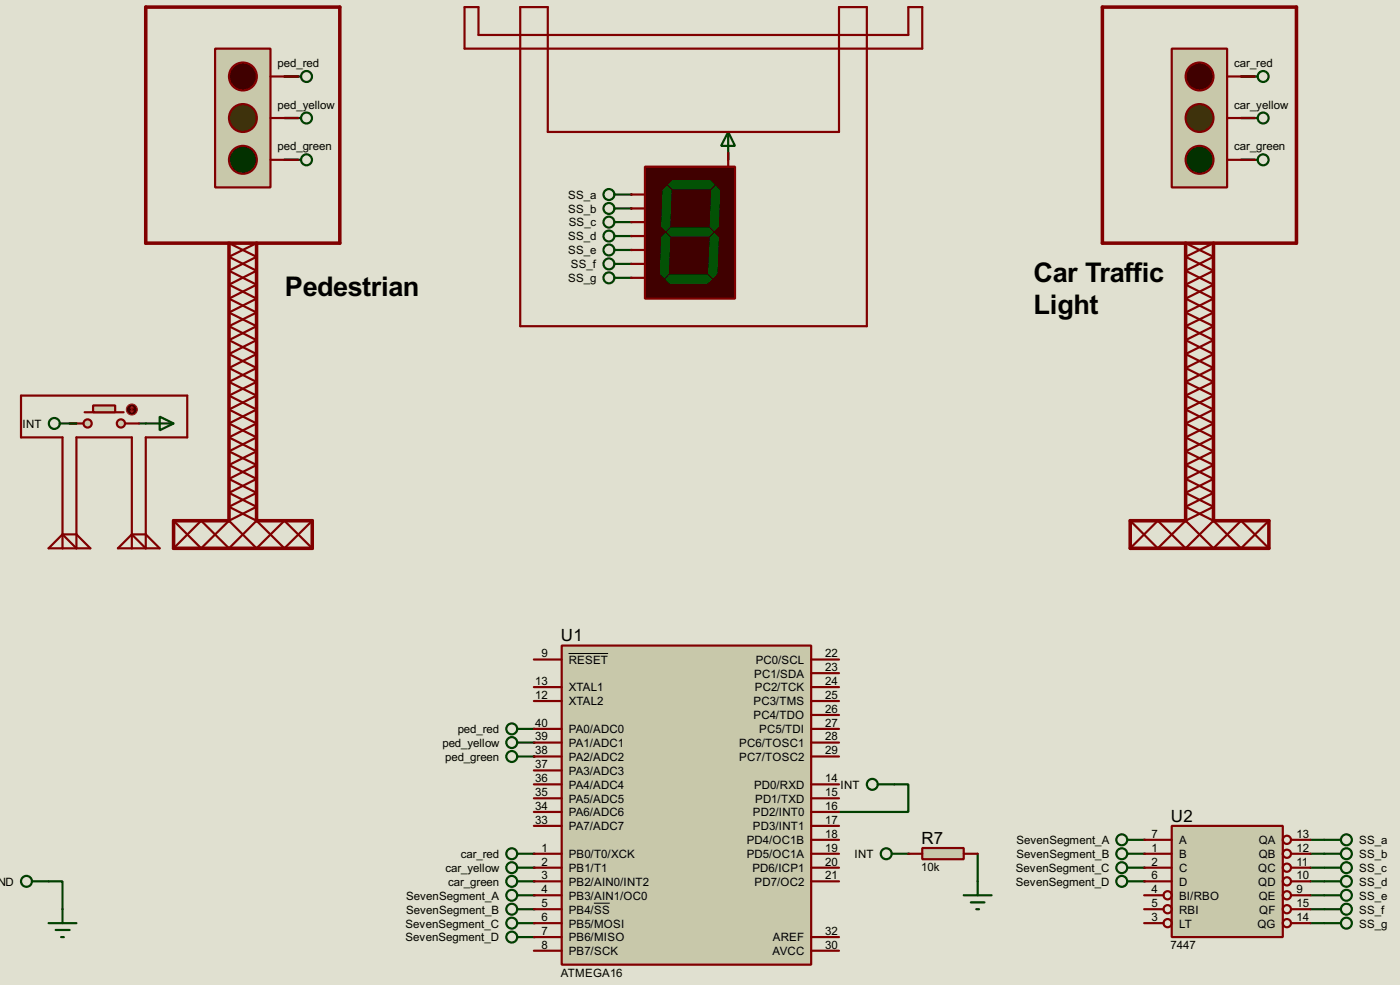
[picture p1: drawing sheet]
<svg xmlns="http://www.w3.org/2000/svg" width="256mm" height="180mm" viewBox="0 0 256 180" stroke-linecap="round" stroke-linejoin="round" font-family="sans-serif">
<path d="M0 0h256.5v180.3h-256.5z" fill="#e0e0d0"/>
<path d="M25.5 77.5h1.2M8.9 161.3h2.6v5.1" fill="none" stroke="#004000" stroke-width=".4"/>
<circle cx="209.6" cy="153.7" r=".2" fill="#004000"/>
<path d="M240.1 153.7h2.5" fill="none" stroke="#004000" stroke-width=".4"/>
<circle cx="209.6" cy="156.3" r=".2" fill="#004000"/>
<path d="M240.1 156.3h2.5" fill="none" stroke="#004000" stroke-width=".4"/>
<circle cx="209.6" cy="158.8" r=".2" fill="#004000"/>
<path d="M240.1 158.8h2.5" fill="none" stroke="#004000" stroke-width=".4"/>
<circle cx="209.6" cy="161.3" r=".2" fill="#004000"/>
<path d="M52.1 14h2.6M52.1 21.6h2.6M52.1 29.3h2.6M240.1 161.3h2.5M240.1 163.9h2.5M240.1 166.4h2.5M240.1 169h2.5" fill="none" stroke="#004000" stroke-width=".4"/>
<g fill="#004000">
<circle cx="115.6" cy="35.6" r=".2"/>
<circle cx="115.6" cy="38.2" r=".2"/>
<circle cx="115.6" cy="40.7" r=".2"/>
<circle cx="115.6" cy="43.2" r=".2"/>
<circle cx="115.6" cy="45.8" r=".2"/>
<circle cx="115.6" cy="48.3" r=".2"/>
<circle cx="115.6" cy="50.9" r=".2"/>
</g>
<path d="M227.4 14h2.5M133.4 28v1.3M227.4 21.6h2.5M227.4 29.3h2.5" fill="none" stroke="#004000" stroke-width=".4"/>
<g fill="#004000">
<circle cx="97.8" cy="156.3" r=".2"/>
<circle cx="97.8" cy="158.8" r=".2"/>
<circle cx="97.8" cy="161.3" r=".2"/>
<circle cx="97.8" cy="163.9" r=".2"/>
<circle cx="97.8" cy="166.4" r=".2"/>
<circle cx="97.8" cy="169" r=".2"/>
<circle cx="97.8" cy="171.5" r=".2"/>
<circle cx="97.8" cy="138.5" r=".2"/>
<circle cx="97.8" cy="135.9" r=".2"/>
<circle cx="97.8" cy="133.4" r=".2"/>
<circle cx="166.4" cy="156.3" r=".2"/>
</g>
<g fill="none" stroke="#004000" stroke-width=".4">
<path d="M12.8 77.5h1.2M163.9 143.6h2.5v5h-12.7M179.1 156.3v5M5.9 161.3h3M8.9 169h5.1M10.2 170.2h2.6M11.2 171.5h.5M11.5 166.4v2.6"/>
<circle cx="4.8" cy="161.3" r="1"/>
</g>
<g fill="#c8c8aa" stroke="#800000" stroke-width=".4">
<circle cx="22.1" cy="77.5" r=".75"/>
<circle cx="16" cy="77.5" r=".75"/>
</g>
<path d="M15.5 75.5h7.2" fill="none" stroke="#800000" stroke-width=".4"/>
<path d="M17.1 74.2h4v1.3h-4z" fill="#c8c8aa" stroke="#800000" stroke-width=".4"/>
<path d="M12.8 77.5h2.5M22.9 77.5h2.6" fill="none" stroke="#800000" stroke-width=".4"/>
<circle cx="24.1" cy="75" r="1" fill="#400000" stroke="#f00" stroke-width=".2"/>
<path d="M23.9 75.2l.3 .3M24.2 74.5v1M24.2 74.5l-.3 .2M24.2 74.5l.2 .2M24.4 75.2l-.2 .3" fill="none" stroke="#f00" stroke-width=".2"/>
<g fill="none" stroke="#004000" stroke-width=".4">
<path d="M133.4 24.2l1.3 2.5h-2.6zM133.4 24.2v5.1M26.7 77.5h5.1M29.3 76.3l2.5 1.2-2.5 1.3zM206.6 153.7h3M206.6 156.3h3M206.6 158.8h3M242.6 153.7h3.1M242.6 156.3h3.1M242.6 158.8h3.1M94.8 163.9h3M94.8 166.4h3"/>
<path d="M94.8 169h3M94.8 171.5h3M176.6 163.9h5.1M177.9 165.2h2.5M178.9 166.4h.5M179.1 161.3v2.6M206.6 161.3h3M242.6 163.9h3.1M242.6 166.4h3.1M242.6 169h3.1M242.6 161.3h3.1"/>
<circle cx="205.5" cy="156.3" r="1"/>
<circle cx="205.5" cy="158.8" r="1"/>
<circle cx="205.5" cy="153.7" r="1"/>
<circle cx="246.6" cy="158.8" r="1"/>
<circle cx="246.6" cy="153.7" r="1"/>
<circle cx="246.6" cy="156.3" r="1"/>
<circle cx="93.7" cy="171.5" r="1"/>
<circle cx="93.7" cy="163.9" r="1"/>
<circle cx="93.7" cy="169" r="1"/>
<circle cx="93.7" cy="166.4" r="1"/>
<circle cx="205.5" cy="161.3" r="1"/>
<circle cx="246.6" cy="163.9" r="1"/>
<circle cx="246.6" cy="161.3" r="1"/>
<circle cx="246.6" cy="169" r="1"/>
<circle cx="246.6" cy="166.4" r="1"/>
</g>
<path d="M214.7 151.2h20.3v20.3h-20.3z" fill="#c8c8aa" stroke="#800000" stroke-width=".4"/>
<g fill="none" stroke="#800000" stroke-width=".4">
<path d="M209.6 153.7h5.1M209.6 156.3h5.1M209.6 158.8h5.1M236.5 153.7h3.6M236.5 156.3h3.6M236.5 158.8h3.6M209.6 161.3h5.1M209.6 163.9h3.6M209.6 166.4h3.6M209.6 169h3.6M236.5 161.3h3.6M236.5 163.9h3.6"/>
<path d="M236.5 166.4h3.6M236.5 169h3.6"/>
<circle cx="235.7" cy="156.3" r=".75"/>
<circle cx="235.7" cy="153.7" r=".75"/>
<circle cx="235.7" cy="158.8" r=".75"/>
<circle cx="213.9" cy="163.9" r=".75"/>
<circle cx="213.9" cy="169" r=".75"/>
<circle cx="213.9" cy="166.4" r=".75"/>
<circle cx="235.7" cy="169" r=".75"/>
<circle cx="235.7" cy="166.4" r=".75"/>
<circle cx="235.7" cy="161.3" r=".75"/>
<circle cx="235.7" cy="163.9" r=".75"/>
</g>
<g fill="none" stroke="#004000" stroke-width=".4">
<path d="M52.1 14h3.1M52.1 21.6h3.1M52.1 29.3h3.1M112.6 35.6h3M112.6 38.2h3M112.6 40.7h3M112.6 43.2h3M112.6 45.8h3M112.6 48.3h3M112.6 50.9h3"/>
<circle cx="56.1" cy="14" r="1"/>
<circle cx="56.1" cy="29.3" r="1"/>
<circle cx="56.1" cy="21.6" r="1"/>
<circle cx="111.5" cy="38.2" r="1"/>
<circle cx="111.5" cy="35.6" r="1"/>
<circle cx="111.5" cy="43.2" r="1"/>
<circle cx="111.5" cy="45.8" r="1"/>
<circle cx="111.5" cy="48.3" r="1"/>
<circle cx="111.5" cy="40.7" r="1"/>
<circle cx="111.5" cy="50.9" r="1"/>
</g>
<path d="M39.4 8.9h10.2v25.4h-10.2z" fill="#c8c8aa" stroke="#800000" stroke-width=".4"/>
<circle cx="44.5" cy="14" r="2.55" fill="#400000" stroke="#800000" stroke-width=".4"/>
<circle cx="44.5" cy="29.3" r="2.55" fill="#003000" stroke="#800000" stroke-width=".4"/>
<circle cx="44.5" cy="21.6" r="2.55" fill="#403000" stroke="#800000" stroke-width=".4"/>
<path d="M49.6 14h5.1M49.6 21.6h5.1M49.6 29.3h5.1" fill="none" stroke="#800000" stroke-width=".4"/>
<g fill="none" stroke="#004000" stroke-width=".4">
<path d="M94.8 133.4h3M94.8 135.9h3M94.8 138.5h3M94.8 156.3h3M94.8 158.8h3M94.8 161.3h3"/>
<circle cx="93.7" cy="133.4" r="1"/>
<circle cx="93.7" cy="135.9" r="1"/>
<circle cx="93.7" cy="138.5" r="1"/>
<circle cx="93.7" cy="158.8" r="1"/>
<circle cx="93.7" cy="156.3" r="1"/>
<circle cx="93.7" cy="161.3" r="1"/>
</g>
<path d="M118.2 30.5h16.5v24.2h-16.5z" fill="#400000" stroke="#800000" stroke-width=".4"/>
<g fill="#035205" stroke="#035205" stroke-width=".18">
<path d="M122.5 33.8l.7-.7h6.9l.8 .7-.8 .8h-6.9z" fill-rule="evenodd"/>
<path d="M131.1 34.1l.8 .8-.3 6.6-.7 .7-.8-.7 .3-6.6z" fill-rule="evenodd"/>
<path d="M122.2 42.5l.8-.8h6.8l.8 .8-.8 .7h-6.8z" fill-rule="evenodd"/>
<path d="M122.2 34.1l.8 .8-.3 6.6-.7 .7-.8-.7 .3-6.6z" fill-rule="evenodd"/>
<path d="M130.1 43.5l.8-.8 .7 .8-.2 6.6-.8 .8-.8-.8z" fill-rule="evenodd"/>
<path d="M122.7 50.3h6.9l.8 .8-.8 .8h-6.9l-.7-.8z" fill-rule="evenodd"/>
<path d="M121.2 43.5l.8-.8 .7 .8-.2 6.6-.8 .8-.7-.8z" fill-rule="evenodd"/>
</g>
<path d="M115.6 35.6h2.6M115.6 38.2h2.6M133.4 28v2.5M115.6 40.7h2.6M115.6 43.2h2.6M115.6 45.8h2.6M115.6 48.3h2.6M115.6 50.9h2.6" fill="none" stroke="#800000" stroke-width=".4"/>
<path d="M26.7 1.3h35.6v43.2h-35.6zM42 44.5v50.8h-10.2v5.1h25.4v-5.1h-10.2v-50.8" fill="none" stroke="#800000" stroke-width=".65"/>
<g fill="none" stroke="#004000" stroke-width=".4">
<path d="M227.4 14h3M227.4 21.6h3M227.4 29.3h3"/>
<circle cx="231.4" cy="14" r="1"/>
<circle cx="231.4" cy="29.3" r="1"/>
<circle cx="231.4" cy="21.6" r="1"/>
</g>
<path d="M214.7 8.9h10.1v25.4h-10.1z" fill="#c8c8aa" stroke="#800000" stroke-width=".4"/>
<circle cx="219.7" cy="14" r="2.55" fill="#400000" stroke="#800000" stroke-width=".4"/>
<circle cx="219.7" cy="29.3" r="2.55" fill="#003000" stroke="#800000" stroke-width=".4"/>
<circle cx="219.7" cy="21.6" r="2.55" fill="#403000" stroke="#800000" stroke-width=".4"/>
<g fill="none" stroke="#800000" stroke-width=".4">
<path d="M85.1 1.3h2.6v5.1h78.7v-5.1h2.6v7.6h-83.9zM95.3 1.3h5.1v22.9h53.3v-22.9h5.1v58.4h-63.5zM224.8 14h5.1M224.8 21.6h5.1M224.8 29.3h5.1M42 44.5l5 2.5-5 2.6 5 2.5-5 2.6 5 2.5-5 2.5 5 2.6-5 2.5 5 2.6-5 2.5 5 2.5-5 2.6 5 2.5-5 2.6 5 2.5-5 2.5 5 2.6-5 2.5 5 2.6-5 2.5M47 44.5l-5 2.5 5 2.6-5 2.5 5 2.6-5 2.5 5 2.5-5 2.6 5 2.5-5 2.6 5 2.5-5 2.5 5 2.6-5 2.5 5 2.6-5 2.5 5 2.5-5 2.6 5 2.5-5 2.6 5 2.5M217.2 44.5l5.1 2.5-5.1 2.6 5.1 2.5-5.1 2.6 5.1 2.5-5.1 2.5 5.1 2.6-5.1 2.5 5.1 2.6-5.1 2.5 5.1 2.5-5.1 2.6 5.1 2.5-5.1 2.6 5.1 2.5-5.1 2.5 5.1 2.6-5.1 2.5 5.1 2.6-5.1 2.5M222.3 44.5l-5.1 2.5 5.1 2.6-5.1 2.5 5.1 2.6-5.1 2.5 5.1 2.5-5.1 2.6 5.1 2.5-5.1 2.6 5.1 2.5-5.1 2.5 5.1 2.6-5.1 2.5 5.1 2.6-5.1 2.5 5.1 2.5-5.1 2.6 5.1 2.5-5.1 2.6 5.1 2.5M11.5 80.1v20.3M11.5 97.8h2.5l2.6 2.6h-7.7zM14 80.1v20.3l-2.5-2.6"/>
<path d="M31.8 95.3l5.1 5.1 5.1-5.1M42 95.3l5 5.1 5.1-5.1 5.1 5.1M47 95.3l5.1 5.1 5.1-5.1M47 95.3l-5 5.1-5.1-5.1-5.1 5.1M207.1 95.3l5 5.1 5.1-5.1M217.2 95.3l5.1 5.1 5.1-5.1 5.1 5.1M222.3 95.3l5.1 5.1 5.1-5.1M222.3 95.3l-5.1 5.1-5.1-5.1-5 5.1"/>
</g>
<path d="M202 1.3h35.5v43.2h-35.5zM217.2 44.5v50.8h-10.1v5.1h25.4v-5.1h-10.2v-50.8" fill="none" stroke="#800000" stroke-width=".65"/>
<path d="M102.9 118.2h45.7v58.4h-45.7z" fill="#c8c8aa" stroke="#800000" stroke-width=".4"/>
<g fill="none" stroke="#800000" stroke-width=".4">
<path d="M97.8 120.7h5.1M97.8 128.3h5.1M97.8 125.8h5.1M97.8 133.4h5.1M97.8 135.9h5.1M97.8 138.5h5.1M148.6 120.7h5.1M148.6 128.3h5.1M148.6 125.8h5.1M148.6 123.2h5.1M148.6 130.9h5.1M148.6 133.4h5.1"/>
<path d="M148.6 135.9h5.1M148.6 138.5h5.1M97.8 156.3h5.1M97.8 158.8h5.1M97.8 143.6h5.1M97.8 146.1h5.1M97.8 148.6h5.1M97.8 151.2h5.1M97.8 141h5.1M148.6 156.3h5.1M148.6 158.8h5.1M148.6 143.6h5.1"/>
<path d="M148.6 146.1h5.1M148.6 148.6h5.1M148.6 151.2h5.1M148.6 153.7h5.1M97.8 161.3h5.1M97.8 163.9h5.1M97.8 166.4h5.1M97.8 169h5.1M97.8 171.5h5.1M97.8 174h5.1M148.6 161.3h5.1M148.6 171.5h5.1"/>
<path d="M148.6 174h5.1"/>
</g>
<path d="M104.2 119.6h7.2M108.8 165.3h2.9" fill="none" stroke="#000" stroke-width=".18"/>
<g fill="none" stroke="#004000" stroke-width=".4">
<path d="M163.4 156.3h3"/>
<circle cx="162.3" cy="156.3" r="1"/>
</g>
<path d="M169 155.2h7.6v2.1h-7.6z" fill="#c8c8aa" stroke="#800000" stroke-width=".4"/>
<path d="M11.5 80.1h-7.6v-7.7h30.4v7.7h-7.6v20.3l-2.5-2.6M14 80.1h10.2v20.3M21.6 100.4l2.6-2.6h2.5l2.6 2.6zM166.4 156.3h2.6M176.6 156.3h2.5" fill="none" stroke="#800000" stroke-width=".4"/>
<g fill="none" stroke="#004000" stroke-width=".4">
<path d="M11 77.5h3M160.8 143.6h3.1"/>
<circle cx="9.9" cy="77.5" r="1"/>
<circle cx="159.8" cy="143.6" r="1"/>
</g>
<g font-size="5.6">
<text x="189.3" y="51.5">Car Traffic</text>
<text x="52.2" y="54.1">Pedestrian</text>
<text x="189.3" y="57.4">Light</text>
</g>
<g font-size="3.5">
<text x="102.8" y="117.4">U1</text>
<text x="168.8" y="154.4">R7</text>
<text x="214.5" y="150.4">U2</text>
</g>
<g font-size="2.4">
<text x="50.9" y="12.3">ped_red</text>
<text x="226.1" y="12.3">car_red</text>
<text x="50.9" y="19.9">ped_yellow</text>
<text x="226.1" y="19.9">car_yellow</text>
<text x="50.9" y="27.5">ped_green</text>
<text x="226.1" y="27.5">car_green</text>
<text x="104.1" y="36.4">SS_a</text>
<text x="104.1" y="39">SS_b</text>
<text x="104.2" y="41.5">SS_c</text>
<text x="104.1" y="44">SS_d</text>
<text x="104.1" y="46.6">SS_e</text>
<text x="104.1" y="51.7">SS_g</text>
<text x="104.6" y="49.1">SS_f</text>
<text x="4.1" y="78.3">INT</text>
<text x="98.1" y="125.4">13</text>
<text x="99.2" y="120.3">9</text>
<text x="104.2" y="121.5">RESET</text>
<text x="138.2" y="124">PC1/SDA</text>
<text x="138.4" y="121.5">PC0/SCL</text>
<text x="151.2" y="120.3">22</text>
<text x="151.2" y="122.8">23</text>
<text x="151.2" y="125.4">24</text>
<text x="98.1" y="127.9">12</text>
<text x="104.2" y="129.1">XTAL2</text>
<text x="104.2" y="126.6">XTAL1</text>
<text x="138" y="129.1">PC3/TMS</text>
<text x="138" y="131.7">PC4/TDO</text>
<text x="138.3" y="126.6">PC2/TCK</text>
<text x="151.2" y="127.9">25</text>
<text x="151.2" y="130.5">26</text>
<text x="81.1" y="136.7">ped_yellow</text>
<text x="83.9" y="134.2">ped_red</text>
<text x="98.1" y="135.5">39</text>
<text x="98.1" y="133">40</text>
<text x="104.2" y="136.7">PA1/ADC1</text>
<text x="104.2" y="134.2">PA0/ADC0</text>
<text x="135.4" y="136.7">PC6/TOSC1</text>
<text x="139.1" y="134.2">PC5/TDI</text>
<text x="151.2" y="133">27</text>
<text x="151.2" y="135.5">28</text>
<text x="81.6" y="139.3">ped_green</text>
<text x="98.1" y="143.2">36</text>
<text x="98.1" y="140.6">37</text>
<text x="98.1" y="138.1">38</text>
<text x="104.2" y="141.8">PA3/ADC3</text>
<text x="104.2" y="139.3">PA2/ADC2</text>
<text x="135.4" y="139.3">PC7/TOSC2</text>
<text x="151.2" y="143.2">14</text>
<text x="151.2" y="138.1">29</text>
<text x="98.1" y="148.2">34</text>
<text x="98.1" y="145.7">35</text>
<text x="104.2" y="149.4">PA6/ADC6</text>
<text x="104.2" y="146.9">PA5/ADC5</text>
<text x="104.2" y="144.4">PA4/ADC4</text>
<text x="137.9" y="149.4">PD2/INT0</text>
<text x="138.1" y="144.4">PD0/RXD</text>
<text x="138.3" y="146.9">PD1/TXD</text>
<text x="151.2" y="145.7">15</text>
<text x="151.2" y="148.2">16</text>
<text x="154" y="144.4">INT</text>
<text x="98.1" y="150.8">33</text>
<text x="99.2" y="155.9">1</text>
<text x="104.2" y="152">PA7/ADC7</text>
<text x="136.8" y="154.5">PD4/OC1B</text>
<text x="137.9" y="152">PD3/INT1</text>
<text x="151.2" y="150.8">17</text>
<text x="151.2" y="153.3">18</text>
<text x="151.2" y="155.9">19</text>
<text x="186.2" y="154.5">SevenSegment_A</text>
<text x="211" y="153.3">7</text>
<text x="211" y="155.9">1</text>
<text x="216" y="154.5">A</text>
<text x="230.6" y="154.5">QA</text>
<text x="237.5" y="153.3">13</text>
<text x="237.5" y="155.9">12</text>
<text x="249" y="154.5">SS_a</text>
<text x="81.6" y="159.6">car_yellow</text>
<text x="84.4" y="157.1">car_red</text>
<text x="99.2" y="158.4">2</text>
<text x="99.2" y="160.9">3</text>
<text x="104.2" y="157.1">PB0/T0/XCK</text>
<text x="104.2" y="159.6">PB1/T1</text>
<text x="136.8" y="157.1">PD5/OC1A</text>
<text x="137.8" y="159.6">PD6/ICP1</text>
<text x="151.2" y="158.4">20</text>
<text x="151.2" y="160.9">21</text>
<text x="156.5" y="157.1">INT</text>
<text x="168.8" y="159.5">10k</text>
<text x="186.1" y="159.6">SevenSegment_C</text>
<text x="186.2" y="157.1">SevenSegment_B</text>
<text x="211" y="158.4">2</text>
<text x="211" y="160.9">6</text>
<text x="216" y="157.1">B</text>
<text x="216" y="159.6">C</text>
<text x="230.5" y="159.6">QC</text>
<text x="230.6" y="157.1">QB</text>
<text x="237.5" y="158.4">11</text>
<text x="237.5" y="160.9">10</text>
<text x="249" y="157.1">SS_b</text>
<text x="249" y="159.6">SS_c</text>
<text x="-.5" y="162.1">ND</text>
<text x="74.4" y="164.7">SevenSegment_A</text>
<text x="74.4" y="167.2">SevenSegment_B</text>
<text x="82.1" y="162.1">car_green</text>
<text x="99.2" y="163.5">4</text>
<text x="99.2" y="166">5</text>
<text x="104.2" y="162.1">PB2/AIN0/INT2</text>
<text x="104.2" y="164.7">PB3/AIN1/OC0</text>
<text x="104.2" y="167.2">PB4/SS</text>
<text x="138.2" y="162.1">PD7/OC2</text>
<text x="186.1" y="162.1">SevenSegment_D</text>
<text x="211" y="163.5">4</text>
<text x="211" y="166">5</text>
<text x="216" y="162.1">D</text>
<text x="216" y="164.7">BI/RBO</text>
<text x="216" y="167.2">RBI</text>
<text x="230.5" y="162.1">QD</text>
<text x="230.6" y="164.7">QE</text>
<text x="230.7" y="167.2">QF</text>
<text x="237.5" y="163.5">9</text>
<text x="237.5" y="166">15</text>
<text x="249" y="162.1">SS_d</text>
<text x="249" y="164.7">SS_e</text>
<text x="249" y="167.2">SS_f</text>
<text x="74.3" y="169.8">SevenSegment_C</text>
<text x="74.3" y="172.3">SevenSegment_D</text>
<text x="99.2" y="168.6">6</text>
<text x="99.2" y="171.1">7</text>
<text x="99.2" y="173.6">8</text>
<text x="104.2" y="169.8">PB5/MOSI</text>
<text x="104.2" y="172.3">PB6/MISO</text>
<text x="141.6" y="172.3">AREF</text>
<text x="151.2" y="171.1">32</text>
<text x="151.2" y="173.6">30</text>
<text x="211" y="168.6">3</text>
<text x="214.5" y="173.7">7447</text>
<text x="216" y="169.8">LT</text>
<text x="230.3" y="169.8">QG</text>
<text x="237.5" y="168.6">14</text>
<text x="249" y="169.8">SS_g</text>
<text x="102.7" y="178.8">ATMEGA16</text>
<text x="104.2" y="174.8">PB7/SCK</text>
<text x="141.5" y="174.8">AVCC</text>
</g>
</svg>
